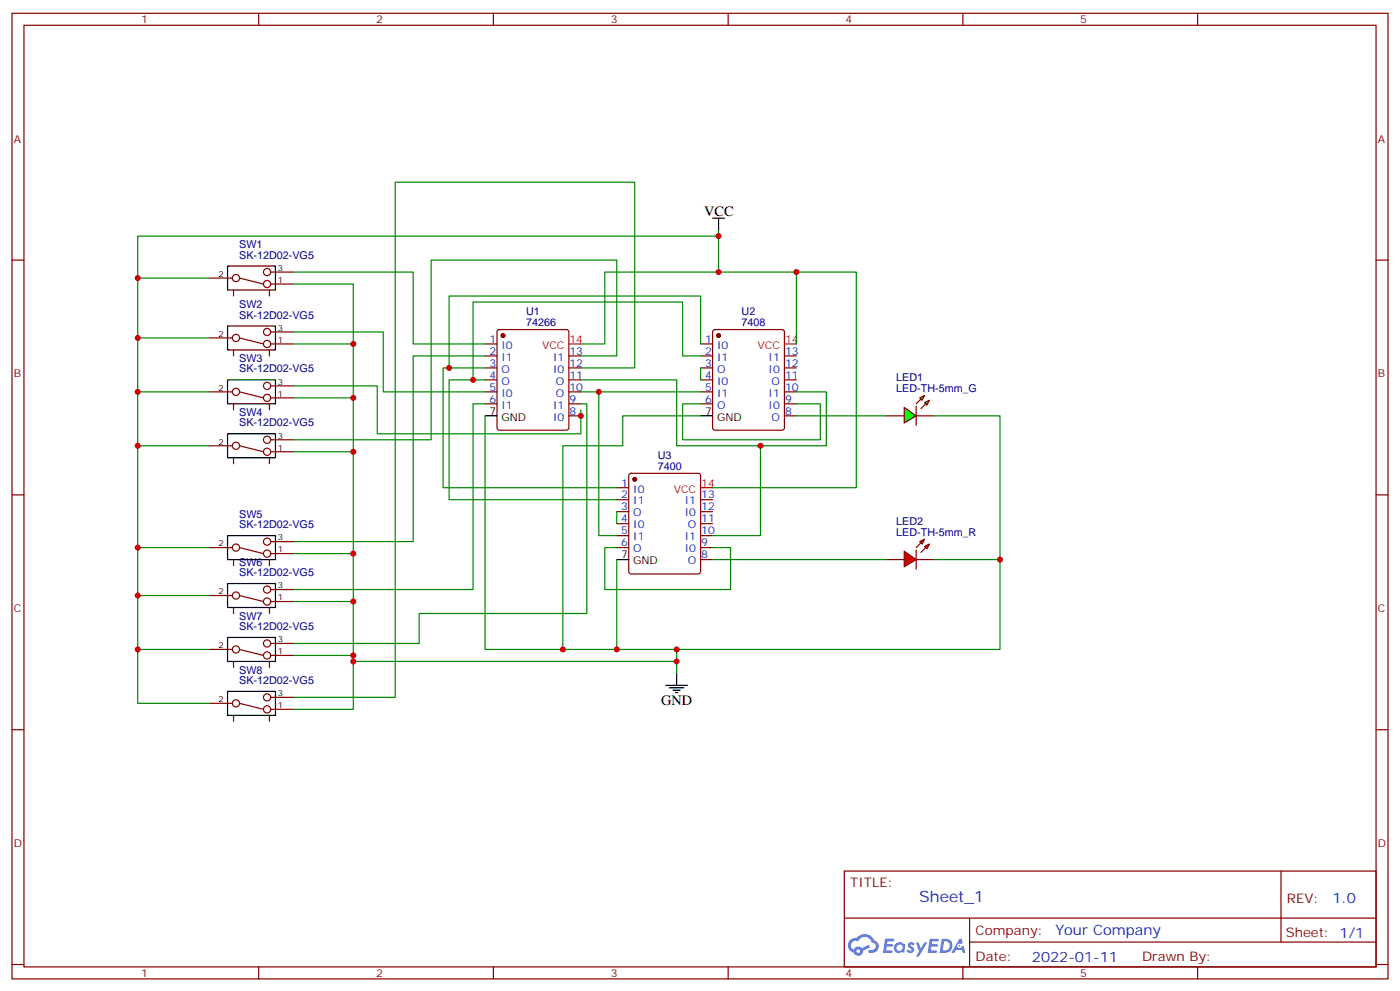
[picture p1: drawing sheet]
<svg xmlns="http://www.w3.org/2000/svg" width="412mm" height="292mm" viewBox="0 0 412 292" stroke-linecap="round" stroke-linejoin="round" font-family="sans-serif">
<g fill="none" stroke="#870000" stroke-width=".35">
<path d="M3.5 3.9h405.4v284.4h-405.4zM7.1 7.4h398.2v277.3h-398.2zM76.2 3.9v3.5M145.3 3.9v3.5M214.5 3.9v3.5M283.6 3.9v3.5M352.8 3.9v3.5M3.5 76.6h3.6M405.3 76.6h3.6M3.5 145.7h3.6M405.3 145.7h3.6M3.5 214.9h3.6"/>
<path d="M405.3 214.9h3.6M248.7 256.5h156.6v28.2h-156.6zM377.3 256.5v20.9M248.7 270.4h156.5M285.6 277.4h119.6M285.6 270.4v14.1M3.5 284h3.6M76.2 284.7v3.6M145.3 284.7v3.6M214.5 284.7v3.6M283.6 284.7v3.6M352.8 284.7v3.6"/>
<path d="M405.3 284h3.6"/>
</g>
<g fill="#5487ff">
<path d="M267.7 277.7a1.22 1.22 0 0 1 1.7 .2l-.4 .6a.47 .47 0 0 0-.3-.4 .47 .47 0 0 0-.5 .2l.1 .2a1.14 1.14 0 0 1 .8 1.8 1.14 1.14 0 0 1-1.9 0l-.2-.2 .5-.6 .7 .5a.29 .29 0 0 0 .3-.3 .29 .29 0 0 0-.2-.3 1.04 1.04 0 0 1-.6-1.7z"/>
<path d="M260.7 276.4h2.4l.3 .2-.2 .5-1.8 .1-.1 .8h1.5l.3 .4-.3 .4h-1.6l-.2 1.1h1.7l.2 .3-.2 .3-2.6 .1z"/>
<path d="M273.8 276.4h2.4l.3 .2-.1 .5-1.8 .1-.2 .8h1.6l.3 .4-.4 .4h-1.6l-.1 1.1h1.7l.2 .3-.2 .3-2.6 .1z"/>
<path d="M282.6 276.4h.7l.3 1.3-.6 .3a.69 .69 0 0 0-1 .3 .69 .69 0 0 0 .4 .9 .69 .69 0 0 0 .9-.6l.5-.2 .6 2.2h-.8l-.2-.9h-1.8l-.5 .9h-.8z"/>
<path d="M269.8 277.5h.8l.6 1.8 1.1-1.8h.9l-2.6 4.2h-.8l.9-1.5z"/>
<path d="M277.4 276.4l-.6 4.2h1.3a2.11 2.11 0 0 0 2.5-2.1 2.11 2.11 0 0 0-2.5-2.1zM278.1 277.2a1.39 1.39 0 0 1 1.7 1.4 1.39 1.39 0 0 1-1.8 1.3h-.3z"/>
<path d="M263.7 278.1a1.54 1.54 0 0 0-.1 2.1 1.54 1.54 0 0 0 2.2 .1l.6 .3 .3-2.3-.2-.3h-.4a1.49 1.49 0 0 0-2.4 .1zM264 279.1a.94 .94 0 0 1 1.8 0 .94 .94 0 0 1-1.8 0z"/>
<path d="M250.4 276.8a2.18 2.18 0 0 0 1.1 3.7 1.44 1.44 0 0 0 1.6 .9 1.44 1.44 0 0 0 1.2-1.4l2-1-.5-.8-1.9 1a1.47 1.47 0 0 0-2.4 .4 1.39 1.39 0 0 1-.7-1.9 1.39 1.39 0 0 1 2-.5 2.12 2.12 0 0 1 2.2-1.3 2.12 2.12 0 0 1 1.9 1.7 1.14 1.14 0 0 1 1.1 1.4 1.14 1.14 0 0 1-1.7 .7 .43 .43 0 0 0-.5 .4 .43 .43 0 0 0 .4 .5 1.98 1.98 0 0 0 2.5-1.2 1.98 1.98 0 0 0-1.2-2.6 3.1 3.1 0 0 0-5.3-.6l-.9 .1zM252.3 280.1a.55 .55 0 0 1 1.1 0 .55 .55 0 0 1-1.1 0z"/>
<circle cx="282.6" cy="278.5" r=".26"/>
</g>
<g fill="#870000" stroke="#870000" stroke-width=".35">
<circle cx="148.2" cy="98.8" r=".53"/>
<circle cx="211.7" cy="98.8" r=".53"/>
</g>
<g fill="none" stroke="#870000" stroke-width=".35">
<path d="M146.6 97.3l.5-.3h19.8l.5 .3 .2 .5v28.2l-.3 .5-.4 .2h-19.8l-.5-.3-.2-.4v-28.2zM210.1 97.3l.5-.3h19.8l.5 .3 .2 .5v28.2l-.3 .5-.4 .2h-19.8l-.5-.3-.2-.4v-28.2zM142.9 101.3h3.5M142.9 104.8h3.5M142.9 108.3h3.5M142.9 111.9h3.5M142.9 115.4h3.5M142.9 118.9h3.5M167.6 104.8h3.5M167.6 108.3h3.5M167.6 111.9h3.5M167.6 115.4h3.5"/>
<path d="M167.6 118.9h3.5M206.4 101.3h3.5M206.4 104.8h3.5M206.4 108.3h3.5M206.4 111.9h3.5M206.4 115.4h3.5M206.4 118.9h3.5M231.1 104.8h3.5M231.1 108.3h3.5M231.1 111.9h3.5M231.1 115.4h3.5M231.1 118.9h3.5"/>
<path d="M167.6 122.4h3.5M231.1 122.4h3.5M261.1 122.4h5.2M269.9 122.4h5.3"/>
</g>
<path d="M209.9 64.2h3.5M211.7 64.2v3.6M142.9 122.4h3.5M206.4 122.4h3.5M199.3 198.3v3.5M196.1 201.8h6.4M197.2 202.5h4.2M198.3 203.2h2.1M199 203.9h.7" fill="none" stroke="#000" stroke-width=".35"/>
<path d="M167.6 101.3h3.5M231.1 101.3h3.5" fill="none" stroke="#f00" stroke-width=".35"/>
<g fill="#0f0" stroke="#870000" stroke-width=".35">
<path d="M272.3 118.6l1.5-.7-.8 1.4z"/>
<path d="M270.9 117.2l1.4-.7-.7 1.4z"/>
</g>
<g fill="#870000" stroke="#870000" stroke-width=".35">
<path d="M271.3 120.3l1.4-1.4z"/>
<path d="M269.9 118.9l1.4-1.4z"/>
</g>
<path d="M269.9 119.6v5.7z" fill="#f00" stroke="#870000" stroke-width=".35"/>
<path d="M266.3 120l3.6 2.4-3.6 2.2z" fill="#0f0" stroke="#870000" stroke-width=".35"/>
<circle cx="187" cy="141.1" r=".53" fill="#870000" stroke="#870000" stroke-width=".35"/>
<g fill="none" stroke="#870000" stroke-width=".35">
<path d="M185.4 139.6l.5-.2h19.8l.5 .2 .2 .5v28.2l-.3 .5-.4 .2h-19.8l-.5-.2-.2-.5v-28.2zM181.7 143.6h3.5M181.7 147.1h3.5M181.7 150.7h3.5M181.7 154.2h3.5M181.7 157.7h3.5M206.4 147.1h3.5M206.4 150.7h3.5M206.4 154.2h3.5M206.4 157.7h3.5M181.7 161.3h3.5M206.4 161.3h3.5"/>
<path d="M206.4 164.8h3.5"/>
</g>
<path d="M181.7 164.8h3.5" fill="none" stroke="#000" stroke-width=".35"/>
<path d="M206.4 143.6h3.5" fill="none" stroke="#f00" stroke-width=".35"/>
<g fill="#f00" stroke="#870000" stroke-width=".35">
<path d="M266.3 162.3l3.6 2.5-3.6 2.1z"/>
<path d="M269.9 162v5.6z"/>
</g>
<g fill="#870000" stroke="#870000" stroke-width=".35">
<path d="M271.3 159.8l-1.4 1.5z"/>
<path d="M271.3 162.7l1.4-1.4z"/>
</g>
<g fill="#f00" stroke="#870000" stroke-width=".35">
<path d="M270.9 159.5l1.4-.7-.7 1.4z"/>
<path d="M272.3 160.9l1.5-.7-.8 1.4z"/>
</g>
<g fill="none" stroke="#870000" stroke-width=".35">
<path d="M61.7 81.9h6.7M61.7 99.5h6.7M68.8 85.4v1.8M70.6 81.9l7 1.7M70.6 99.5l7 1.8M79.4 85.4v1.8M79.7 80.1h6.7M79.7 83.6h6.7M79.7 97.8h6.7M61.7 115.4h6.7M68.8 103v1.8M68.8 118.9v1.8"/>
<path d="M70.6 115.4l7 1.8M79.4 103v1.8M79.4 118.9v1.8M79.7 101.3h6.7M79.7 113.6h6.7M79.7 117.2h6.7M61.7 131.3h6.7M68.8 134.8v1.8M70.6 131.3l7 1.7M79.4 134.8v1.8M79.7 129.5h6.7M79.7 133h6.7"/>
<path d="M79.7 159.5h6.7M61.7 161.3h6.7M61.7 175.4h6.7M68.8 164.8v1.7M68.8 178.9v1.8M70.6 161.3l7 1.7M70.6 175.4l7 1.7M79.4 164.8v1.7M79.4 178.9v1.8M79.7 163h6.7M79.7 173.6h6.7M79.7 177.1h6.7"/>
<path d="M261.1 164.8h5.2M269.9 164.8h5.3M61.7 191.2h6.7M68.8 194.8v1.7M70.6 191.2l7 1.8M79.4 194.8v1.7M79.7 189.5h6.7M79.7 193h6.7M61.7 207.1h6.7M68.8 210.6v1.8M70.6 207.1l7 1.8M79.4 210.6v1.8"/>
<path d="M79.7 205.4h6.7M79.7 208.9h6.7"/>
<circle cx="69.5" cy="99.5" r="1.06"/>
<circle cx="69.5" cy="81.9" r="1.06"/>
<circle cx="78.7" cy="80.1" r="1.06"/>
<circle cx="78.7" cy="83.6" r="1.06"/>
<circle cx="78.7" cy="97.8" r="1.06"/>
<circle cx="69.5" cy="115.4" r="1.06"/>
<circle cx="78.7" cy="117.2" r="1.06"/>
<circle cx="78.7" cy="113.6" r="1.06"/>
<circle cx="78.7" cy="101.3" r="1.06"/>
<circle cx="69.5" cy="131.3" r="1.06"/>
<circle cx="78.7" cy="129.5" r="1.06"/>
<circle cx="78.7" cy="133" r="1.06"/>
<circle cx="78.7" cy="159.5" r="1.06"/>
<circle cx="69.5" cy="175.4" r="1.06"/>
<circle cx="69.5" cy="161.3" r="1.06"/>
<circle cx="78.7" cy="173.6" r="1.06"/>
<circle cx="78.7" cy="177.1" r="1.06"/>
<circle cx="78.7" cy="163" r="1.06"/>
<circle cx="69.5" cy="191.2" r="1.06"/>
<circle cx="78.7" cy="189.5" r="1.06"/>
<circle cx="78.7" cy="193" r="1.06"/>
<circle cx="69.5" cy="207.1" r="1.06"/>
<circle cx="78.7" cy="205.4" r="1.06"/>
<circle cx="78.7" cy="208.9" r="1.06"/>
</g>
<g fill="none" stroke="#008700" stroke-width=".35">
<path d="M211.7 67.8v12.3h40.5v63.5h-42.3M211.7 69.5h-171.1v61.8h21.1M40.6 81.9h21.1M40.6 99.5h21.1M86.4 83.6h17.7v111.2h95.2M86.4 80.1h35.3v21.2h21.2M86.4 97.8h26.5v17.6h30M211.7 80.1h-33.5v21.2h-7.1M234.6 80.1v21.2M40.6 115.4h21.1M86.4 113.6h24.7v14.1h60v-7M86.4 101.3h17.7"/>
<path d="M86.4 117.2h17.7M142.9 108.3h-12.4v35.3h51.2M142.9 111.9h-10.6v35.2h49.4M142.9 104.8h-21.2v54.7h-35.3M142.9 118.9h-3.6v54.7h-52.9M171.1 111.9h28.2v19.4h44.1v-15.9h-8.8M171.1 118.9h1.8v61.8h-49.4v8.8h-37.1M171.1 108.3h15.9v-54.6h-70.6v151.7h-30M171.1 104.8h10.6v-28.2h-54.7v52.9h-40.6M171.1 115.4h35.3M176.4 115.4v42.3h5.3M206.4 101.3v-14.1h-74.1v21.1"/>
<path d="M206.4 104.8h-5.3v-15.9h-61.8v23M206.4 118.9h-5.3v10.6h40.6v-10.6h-7.1M206.4 108.3v3.6M40.6 131.3v75.8h21.1M86.4 133h17.7M142.9 122.4v68.8h22.9M206.4 122.4h-23v8.9h-17.6v59.9h15.9M224 131.3v26.4h-14.1M234.6 122.4h26.5M275.2 122.4h19.4v68.8h-95.3v7.1M181.7 150.7v3.5M40.6 175.4h21.1"/>
<path d="M40.6 161.3h21.1M86.4 177.1h17.7M86.4 163h17.7M181.7 161.3h-3.5v12.3h37v-12.3h-5.3M181.7 164.8v26.4h17.6M209.9 164.8h51.2M275.2 164.8h19.4M40.6 191.2h21.1M86.4 193h17.7M104.1 194.8v14.1h-17.7"/>
</g>
<path d="M67 78.4h14.1v7h-14.1zM67 96h14.1v7h-14.1zM67 111.9h14.1v7h-14.1zM67 127.7h14.1v7.1h-14.1zM67 157.7h14.1v7.1h-14.1zM67 171.8h14.1v7.1h-14.1zM67 187.7h14.1v7.1h-14.1zM67 203.6h14.1v7h-14.1z" fill="none" stroke="#000" stroke-width=".35"/>
<g fill="#c00">
<circle cx="132.3" cy="108.3" r=".88"/>
<circle cx="139.3" cy="111.9" r=".88"/>
<circle cx="176.4" cy="115.4" r=".88"/>
<circle cx="224" cy="131.3" r=".88"/>
<circle cx="294.6" cy="164.8" r=".88"/>
<circle cx="199.3" cy="191.2" r=".88"/>
<circle cx="181.7" cy="191.2" r=".88"/>
<circle cx="165.8" cy="191.2" r=".88"/>
<circle cx="211.7" cy="80.1" r=".88"/>
<circle cx="234.6" cy="80.1" r=".88"/>
<circle cx="211.7" cy="69.5" r=".88"/>
<circle cx="40.6" cy="81.9" r=".88"/>
<circle cx="40.6" cy="99.5" r=".88"/>
<circle cx="40.6" cy="115.4" r=".88"/>
<circle cx="40.6" cy="131.3" r=".88"/>
<circle cx="40.6" cy="191.2" r=".88"/>
<circle cx="40.6" cy="175.4" r=".88"/>
<circle cx="40.6" cy="161.3" r=".88"/>
<circle cx="199.3" cy="194.8" r=".88"/>
<circle cx="104.1" cy="101.3" r=".88"/>
<circle cx="104.1" cy="117.2" r=".88"/>
<circle cx="104.1" cy="133" r=".88"/>
<circle cx="104.1" cy="177.1" r=".88"/>
<circle cx="104.1" cy="193" r=".88"/>
<circle cx="104.1" cy="194.8" r=".88"/>
<circle cx="104.1" cy="163" r=".88"/>
<circle cx="171.1" cy="122.4" r=".88"/>
</g>
<text font-size="4.6" fill="#00f" x="270.8" y="265.5">Sheet_1</text>
<g font-size="4.2">
<text x="207.4" y="63.5">VCC</text>
<text x="194.7" y="207.5">GND</text>
</g>
<g font-size="4.2" fill="#00f">
<text x="392.5" y="265.8">1.0</text>
<text x="310.9" y="275.3">Your Company</text>
<text x="304" y="283.1">2022-01-11</text>
</g>
<g font-size="3.9" fill="#800">
<text x="250.5" y="261.1">TITLE:</text>
<text x="379.1" y="265.8">REV:</text>
<text x="287.4" y="275.3">Company:</text>
<text x="378.7" y="275.9">Sheet: 1/1</text>
<text x="287.4" y="283">Date:</text>
<text x="336.4" y="283.1">Drawn By:</text>
</g>
<g font-size="3.2" fill="#800">
<text x="41.6" y="6.9">1</text>
<text x="110.8" y="6.9">2</text>
<text x="179.9" y="6.9">3</text>
<text x="249.1" y="6.9">4</text>
<text x="318.2" y="6.9">5</text>
<text x="4.1" y="42">A</text>
<text x="405.9" y="42">A</text>
<text x="4.1" y="111.2">B</text>
<text x="405.9" y="111.2">B</text>
<text x="4.1" y="180.3">C</text>
<text x="405.9" y="180.3">C</text>
<text x="4.1" y="249.4">D</text>
<text x="405.9" y="249.4">D</text>
<text x="41.6" y="287.7">1</text>
<text x="110.8" y="287.7">2</text>
<text x="179.9" y="287.7">3</text>
<text x="249.1" y="287.7">4</text>
<text x="318.2" y="287.7">5</text>
</g>
<g font-size="3.2" fill="#000080">
<text x="70.4" y="76.2">SK-12D02-VG5</text>
<text x="70.4" y="73.1">SW1</text>
<text x="70.4" y="93.8">SK-12D02-VG5</text>
<text x="70.4" y="90.8">SW2</text>
<text x="155" y="96">74266</text>
<text x="155" y="92.8">U1</text>
<text x="218.4" y="96">7408</text>
<text x="218.4" y="92.8">U2</text>
<text x="70.4" y="106.7">SW3</text>
<text x="70.4" y="109.7">SK-12D02-VG5</text>
<text x="264" y="112.2">LED1</text>
<text x="264" y="115.4">LED-TH-5mm_G</text>
<text x="70.4" y="125.6">SK-12D02-VG5</text>
<text x="70.4" y="122.5">SW4</text>
<text x="193.8" y="135.3">U3</text>
<text x="193.8" y="138.3">7400</text>
<text x="70.4" y="155.5">SK-12D02-VG5</text>
<text x="70.4" y="152.5">SW5</text>
<text x="264" y="154.7">LED2</text>
<text x="264" y="157.7">LED-TH-5mm_R</text>
<text x="70.4" y="166.6">SW6</text>
<text x="70.4" y="169.7">SK-12D02-VG5</text>
<text x="70.4" y="185.5">SK-12D02-VG5</text>
<text x="70.4" y="182.5">SW7</text>
<text x="70.4" y="201.4">SK-12D02-VG5</text>
<text x="70.4" y="198.4">SW8</text>
</g>
<g font-size="3.2" fill="#00f">
<text x="144.2" y="100.9">1</text>
<text x="207.7" y="100.9">1</text>
<text x="144.2" y="104.5">2</text>
<text x="144.2" y="108">3</text>
<text x="147.7" y="102.7">I0</text>
<text x="147.7" y="106.2">I1</text>
<text x="162.9" y="106.2">I1</text>
<text x="167.7" y="108">12</text>
<text x="167.7" y="104.5">13</text>
<text x="207.7" y="104.5">2</text>
<text x="207.7" y="108">3</text>
<text x="211.2" y="102.7">I0</text>
<text x="211.2" y="106.2">I1</text>
<text x="226.4" y="106.2">I1</text>
<text x="231.2" y="108">12</text>
<text x="231.2" y="104.5">13</text>
<text x="144.2" y="111.5">4</text>
<text x="147.7" y="109.7">O</text>
<text x="147.7" y="113.3">O</text>
<text x="162.9" y="109.7">I0</text>
<text x="163.8" y="113.3">O</text>
<text x="167.7" y="111.5">11</text>
<text x="207.7" y="111.5">4</text>
<text x="211.2" y="109.7">O</text>
<text x="211.2" y="113.3">I0</text>
<text x="226.4" y="109.7">I0</text>
<text x="227.3" y="113.3">O</text>
<text x="231.2" y="111.5">11</text>
<text x="144.2" y="115">5</text>
<text x="144.2" y="118.6">6</text>
<text x="147.7" y="116.8">I0</text>
<text x="163.8" y="116.8">O</text>
<text x="167.7" y="118.6">9</text>
<text x="167.7" y="115">10</text>
<text x="207.7" y="115">5</text>
<text x="207.7" y="118.6">6</text>
<text x="211.2" y="116.8">I1</text>
<text x="226.4" y="116.8">I1</text>
<text x="231.2" y="118.6">9</text>
<text x="231.2" y="115">10</text>
<text x="147.7" y="120.3">I1</text>
<text x="162.9" y="123.9">I0</text>
<text x="162.9" y="120.3">I1</text>
<text x="167.7" y="122.1">8</text>
<text x="211.2" y="120.3">O</text>
<text x="226.4" y="120.3">I0</text>
<text x="227.3" y="123.9">O</text>
<text x="231.2" y="122.1">8</text>
<text x="183" y="143.3">1</text>
<text x="183" y="146.8">2</text>
<text x="186.5" y="145">I0</text>
<text x="186.5" y="148.6">I1</text>
<text x="201.7" y="148.6">I1</text>
<text x="206.6" y="146.8">13</text>
<text x="183" y="150.3">3</text>
<text x="183" y="153.8">4</text>
<text x="186.5" y="152.1">O</text>
<text x="186.5" y="155.6">I0</text>
<text x="201.7" y="152.1">I0</text>
<text x="202.6" y="155.6">O</text>
<text x="206.6" y="153.8">11</text>
<text x="206.6" y="150.3">12</text>
<text x="183" y="157.4">5</text>
<text x="183" y="160.9">6</text>
<text x="186.5" y="159.1">I1</text>
<text x="201.7" y="159.1">I1</text>
<text x="206.6" y="160.9">9</text>
<text x="206.6" y="157.4">10</text>
<text x="186.5" y="162.7">O</text>
<text x="201.7" y="162.7">I0</text>
<text x="202.6" y="166.2">O</text>
<text x="206.6" y="164.4">8</text>
</g>
<g font-size="3.2" fill="#f00">
<text x="167.7" y="100.9">14</text>
<text x="231.2" y="100.9">14</text>
<text x="159.7" y="102.7">VCC</text>
<text x="223.2" y="102.7">VCC</text>
<text x="206.6" y="143.3">14</text>
<text x="198.5" y="145">VCC</text>
</g>
<g font-size="3.2">
<text x="144.2" y="122.1">7</text>
<text x="147.7" y="123.9">GND</text>
<text x="207.7" y="122.1">7</text>
<text x="211.2" y="123.9">GND</text>
<text x="183" y="164.4">7</text>
<text x="186.5" y="166.2">GND</text>
</g>
<g font-size="2.5">
<text x="64.4" y="81.5">2</text>
<text x="81.8" y="79.8">3</text>
<text x="81.8" y="83.3">1</text>
<text x="64.4" y="99.2">2</text>
<text x="81.8" y="97.4">3</text>
<text x="81.8" y="100.9">1</text>
<text x="81.8" y="113.3">3</text>
<text x="64.4" y="115">2</text>
<text x="81.8" y="116.8">1</text>
<text x="64.4" y="130.9">2</text>
<text x="81.8" y="129.2">3</text>
<text x="81.8" y="132.7">1</text>
<text x="64.4" y="160.9">2</text>
<text x="81.8" y="159.1">3</text>
<text x="81.8" y="162.7">1</text>
<text x="81.8" y="173.2">3</text>
<text x="64.4" y="175">2</text>
<text x="81.8" y="176.8">1</text>
<text x="64.4" y="190.9">2</text>
<text x="81.8" y="189.1">3</text>
<text x="81.8" y="192.7">1</text>
<text x="64.4" y="206.8">2</text>
<text x="81.8" y="205">3</text>
<text x="81.8" y="208.5">1</text>
</g>
</svg>
